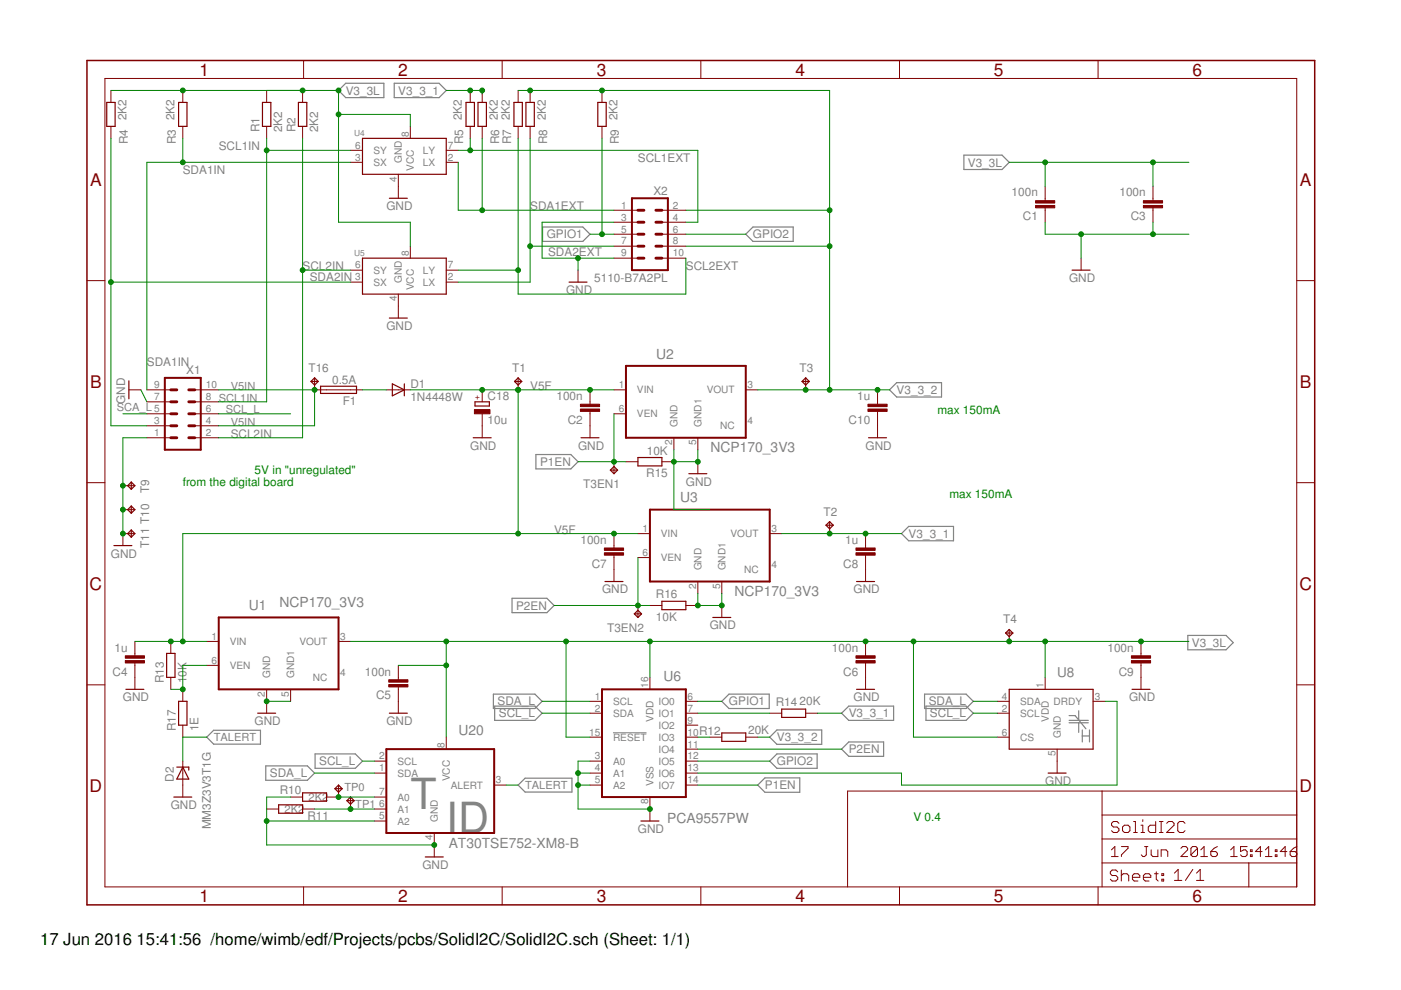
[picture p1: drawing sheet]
<svg xmlns="http://www.w3.org/2000/svg" width="297mm" height="210mm" viewBox="0 0 297 210" stroke-linecap="round" stroke-linejoin="round" font-family="sans-serif">
<g fill="none" stroke="#808080" stroke-width=".25">
<path d="M73.3 17.7h8.1v3h-8.1l-1.5-1.5zM83.6 17.7h9.5l1.5 1.5-1.5 1.5h-9.5zM204.4 32.9h8l1.6 1.5-1.6 1.5h-8zM115 48.1h8.6l1.5 1.6-1.5 1.5h-8.6zM159.6 48.1h8.6v3.1h-8.6l-1.5-1.5zM113.6 96.4h7.4l1.6 1.5-1.6 1.5h-7.4zM188.6 82.7l1.5-1.6h9.5v3.1h-9.5zM191.1 113.1l1.6-1.5h9.5v3.1h-9.5zM108.6 126.9h7.4l1.5 1.5-1.5 1.5h-7.4zM251.8 134.7h8.1l1.6 1.5-1.6 1.6h-8.1zM43.8 156.3l1.5-1.5h9.9v3h-9.9zM66.8 159.9h8.5l1.6 1.5-1.6 1.5h-8.5z"/>
<path d="M104.6 147.2h8.8l1.5 1.5-1.5 1.5h-8.8zM104.9 149.7h8.5l1.5 1.5-1.5 1.5h-8.5zM153 148.7l1.6-1.5h8.5v3h-8.5zM163.2 156.3l1.5-1.5h9.5v3h-9.5zM178.4 151.2l1.6-1.5h9.5v3h-9.5zM178.4 158.8l1.6-1.5h7.3v3.1h-7.3zM196 147.2h8.8l1.6 1.5-1.6 1.5h-8.8zM196.3 149.7h8.5l1.6 1.5-1.6 1.5h-8.5zM226.7 152.7h4M226.7 153.2h4M226.7 151.7h1.2l2.3 2.8M228.7 150.7v2"/>
<path d="M228.7 153.2v2.1M229.5 154.8v2.5M229.5 156h1.5M231 154.8v2.5M56.3 162.4h8.9l1.5 1.5-1.5 1.5h-8.9zM109.9 166.5l1.4-1.5h10v2.9h-10zM160.7 166.5l1.5-1.6h7.4v3.1h-7.4zM163.2 161.4l1.5-1.5h8.5v3h-8.5z"/>
</g>
<path d="M130 155.4h7.1" fill="none" stroke="#808080" stroke-width=".21"/>
<g fill="none" stroke="#800000" stroke-width=".21">
<path d="M22.2 16.6h252.7v171.4h-252.7zM23.5 19.2v2.5M38.8 19.2v2.5M56.5 19.2v2.5M64.2 19.2v2.5M64.4 12.8v3.8M99.7 19.2v2.5M102.2 19.2v2.5M106.5 12.8v3.8M109.9 19.2v2.5M112.4 19.2v2.5M127.6 19.2v2.5"/>
<path d="M148.6 12.8v3.8M190.7 12.8v3.8M232.8 12.8v3.8M23.5 26.8v2.5M38.8 26.8v2.5M56.5 26.8v2.5M64.2 26.8v2.5M74.3 34.4h2.6M74.3 31.9h2.6M84.5 37v5M87 26.8v2.5M94.6 34.4h2.6"/>
<path d="M94.6 31.9h2.6M99.7 26.8v2.5M102.2 26.8v2.5M109.9 26.8v2.5M112.4 26.8v2.5M127.6 26.8v2.5M221.6 39.5v3M244.5 39.5v3M18.4 59.5h3.8M74.3 59.8h2.6M74.3 57.3h2.6M87 52.2v2.5"/>
<path d="M94.6 59.8h2.6M94.6 57.3h2.6M122.6 57.3v2.5M130.2 54.7h5.1M130.2 52.2h5.1M130.2 49.7h5.1M130.2 47.1h5.1M130.2 44.6h5.1M140.3 54.7h5.1M140.3 52.2h5.1M140.3 49.7h5.1M140.3 47.1h5.1"/>
<path d="M140.3 44.6h5.1M221.6 44.1v3M229.2 54.7v2.6M244.5 44.1v3M274.9 59.5h3.8M84.5 62.4v5M27.3 82.7h2.6M31.1 82.7h5.1M31.1 92.8h5.1M31.1 90.3h5.1M31.1 87.7h5.1M31.1 85.2h5.1"/>
<path d="M41.3 82.7h5.1M41.3 92.8h5.1M41.3 90.3h5.1M41.3 87.7h5.1M41.3 85.2h5.1M66.7 80.1v2.6h10.2M81.9 82.7h5.1M102.2 82.7v2.5M102.2 87.7v5.1M109.9 80.1v2.6M125.1 82.7v3M125.1 87.2v5.6"/>
<path d="M130.2 97.9v2.5M130.2 82.7h2.5M130.2 87.7h2.5M132.7 97.9h2.6M140.3 97.9h2.6M142.9 92.8v2.6M148 92.8v2.6M148 97.9v2.5M158.1 82.7h2.6M170.8 80.1v2.6M186.1 82.7v3M186.1 87.2v5.6"/>
<path d="M18.4 102.3h3.8M26.1 103h2.5M26.1 108.1h2.5M28.6 113.1h-2.5v2.6M130.2 113.1v3.1M130.2 117.7v5.6M135.3 113.1h2.5M135.3 118.2h2.5M163.2 113.1h2.5M175.9 110.6v2.5M183.5 113.1v3.1M183.5 117.7v5.6"/>
<path d="M274.9 102.3h3.8M28.6 136v3M36.2 136v2.5M43.8 136h2.6M71.8 136h2.5M135.3 128.4v2.5M137.8 128.4h2.5M145.4 128.4h2.6M148 123.3v2.5M153 123.3v2.5M153 128.4v2.5M183.5 136v3"/>
<path d="M214 133.5v2.5M241.9 136v3M18.4 145.2h3.8M28.6 140.6v5.6M36.2 143.6v2.6M38.8 146.2v2.5M38.8 153.8v2.5M43.8 141.1h2.6M56.5 146.2v5M61.6 146.2v2.5M84.5 141.1v3M84.5 145.6v5.6"/>
<path d="M94.6 156.3v2.5M125.1 156.3h2.5M125.1 151.2h2.5M125.1 148.7h2.5M137.8 143.6v2.6M145.4 156.3h2.6M145.4 151.2h2.6M145.4 148.7h2.6M145.4 153.8h2.6M145.4 158.8h2.6M150.5 156.3h2.5M158.1 156.3h2.6"/>
<path d="M163.2 151.2h2.5M170.8 151.2h2.6M183.5 140.6v5.6M211.4 156.3h2.6M211.4 151.2h2.6M211.4 148.7h2.6M221.6 143.6v2.6M224.1 158.8v5.1M231.8 148.7h2.5M241.9 140.6v5.6M274.9 145.2h3.8M38.8 161.4v7.6"/>
<path d="M56.5 171.5h2.6M61.6 169h2.6M64.2 171.5h2.5M71.8 166.5v2.5h-2.6M74.3 169v2.5M79.4 161.4h2.5M79.4 163.9h2.5M79.4 169h2.5M79.4 171.5h2.5M79.4 174.1h2.5M92.1 176.6v5.1M104.8 166.5h2.5"/>
<path d="M125.1 161.4h2.5M125.1 163.9h2.5M125.1 166.5h2.5M137.8 169v5.1M145.4 161.4h2.6M145.4 163.9h2.6M145.4 166.5h2.6M233.7 167.7v20.3M233.7 177.9h41.2M233.7 172.8h41.2M237.2 174.6l-.4-.4h-.7l-.4 .4v.4l.4 .3h.7l.4 .4v.4l-.4 .4h-.7l-.4-.4M237.8 179.5h1.4v.4l-1.4 1.4v.3"/>
<path d="M238 175.3l.4-.3h.8l.4 .3v.8l-.4 .4h-.8l-.4-.4zM240.3 174.2h.4v2.3M240.3 176.5h.8M241.9 176.5h.8M241.9 175h.4v1.5M242.3 173.8v.4M242.7 179.5h.7M243 179.5v1.8l-.3 .3h-.4l-.3-.3M245 174.2v2.3h-1.1l-.4-.4v-.8l.4-.3h1.1M245.8 174.2h.8M245.8 176.5h.8M246.2 174.2v2.3"/>
<path d="M247.4 174.6l.4-.4h.7l.4 .4v.4l-1.5 1.5h1.5M250.4 179.9l.3-.4h.7l.4 .4v.3l-1.4 1.4h1.4M251.2 174.6l-.3-.4h-.8l-.4 .4v1.5l.4 .4h.8l.3-.4M253.9 179.9v1.4l-.3 .3h-.8l-.3-.3M253.9 179.9l-.3-.4h-.8l-.3 .4v1.4M253.9 179.9l-1.4 1.4M258.1 179.5l-.7 .4-.7 .7M264.4 179.5h-1.4v1.1l.7-.4h.4l.3 .4v.7l-.3 .3h-.7l-.4-.3M274.9 167.7h-95.2v20.3M275 179.5l-.8 .4-.7 .7M64.4 188v3.9M106.5 188v3.9"/>
<path d="M148.6 188v3.9M190.7 188v3.9M232.8 188v3.9M233.7 183h41.2M235.6 180.2l.8-.7v2.1M235.6 181.6h1.5M237 184.8l-.4-.3h-.8l-.4 .3v.5l.4 .3h.8l.4 .4v.4l-.4 .4h-.8l-.4-.4M237.7 184.5v2.3M237.7 185.6l.4-.3h.8l.4 .3v1.2M240.1 186h1.6v-.4l-.4-.3h-.8l-.4 .3v.8l.4 .4h.8M242.4 186h1.6v-.4l-.4-.3h-.8l-.4 .3v.8l.4 .4h.8M244.1 180.2v1.1l.3 .3h1.1v-1.4"/>
<path d="M244.8 185.3h.8M245.2 184.8v1.6l.4 .4M246.2 181.6v-1.4h1l.4 .4v1M246.3 185.3h.4v.3h-.4zM246.3 186.4h.4v.4h-.4zM249 185.1l.8-.8v2.4M249 186.7h1.6M252.9 184.3l-1.6 2.4M253.7 186.7h1.5M253.7 185.1l.8-.8v2.4M254.6 181.6h1.4M254.6 180.2l.7-.7v2.1"/>
<path d="M256.7 180.6h1.1l.3 .3v.4l-.3 .3h-.8l-.3-.3zM260.9 181.6h1.4M260.9 180.2l.7-.7v2.1M264.8 183v5M265.1 181.3h.4v.3h-.4zM265.1 180.2h.4v.4h-.4zM267.6 180.6h-1.4l1-1.1v2.1M268.3 181.6h1.4M268.3 180.2l.7-.7v2.1M270.4 181.3h.3v.3h-.3zM270.4 180.2h.3v.4h-.3zM272.8 180.6h-1.4l1.1-1.1v2.1"/>
<path d="M273.5 180.6v.7l.4 .3h.7l.4-.3M273.5 180.6h1.1l.4 .3"/>
</g>
<path d="M18.4 12.8h260.3v179.1h-260.3z" fill="none" stroke="#800000" stroke-width=".32"/>
<g fill="none" stroke="#800000" stroke-width=".25">
<path d="M22.6 21.7h1.8v5.1h-1.8zM37.9 21.7h1.7v5.1h-1.7zM55.6 21.7h1.8v5.1h-1.8zM63.3 21.7h1.7v5.1h-1.7zM76.9 29.3h17.7v7.7h-17.7zM98.8 21.7h1.8v5.1h-1.8zM101.3 21.7h1.8v5.1h-1.8zM109 21.7h1.7v5.1h-1.7zM111.5 21.7h1.8v5.1h-1.8zM126.7 21.7h1.8v5.1h-1.8zM76.9 54.7h17.7v7.7h-17.7zM82.5 42h3.9"/>
<path d="M120.6 59.8h3.9M227.3 57.3h3.8M82.5 67.4h3.9M27.3 80.8v3.8M65.9 80.9h1.6M65.9 80.9l.8-.8 .8 .8M65.9 80.9l.8 .7 .8-.7M68 81.9h7.6v1.5h-7.6zM83.2 81.4l2.5 1.3-2.5 1.2zM85.7 81.4v2.5M100.3 92.8h3.8M100.7 85.2h3.1v.9h-3.1z"/>
<path d="M109.1 80.9h1.5M109.1 80.9l.8-.8 .7 .8M109.1 80.9l.8 .7 .7-.7M123.2 92.8h3.8M129.4 99.7l.8 .7 .7-.7M129.4 99.7l.8-.8 .7 .8M129.4 99.7h1.5M135.3 97h5v1.8h-5zM170.1 80.9l.7-.8 .8 .8M170.1 80.9l.7 .7 .8-.7M170.1 80.9h1.5M184.1 92.8h3.9"/>
<path d="M24.2 115.7h3.8M27.8 102.2l.8 .8-.8 .7M27.8 102.2l-.7 .8 .7 .7M27.8 102.2v1.5M27.8 107.3v1.5M27.8 112.4v1.5M27.8 107.3l.8 .8-.8 .7M27.8 107.3l-.7 .8 .7 .7M27.8 112.4l.8 .7-.8 .8M27.8 112.4l-.7 .7 .7 .8M146 100.4h3.9M175.1 111.4l.8-.8 .8 .8"/>
<path d="M175.1 111.4l.8 .7 .8-.7M175.1 111.4h1.6M35.3 138.5h1.8v5.1h-1.8zM128.3 123.3h3.8M134.5 130.2l.8 .7 .7-.7M134.5 130.2l.8-.8 .7 .8M134.5 130.2h1.5M140.3 127.5h5.1v1.8h-5.1zM151.1 130.9h3.8M181.6 123.3h3.8M213.2 134.2l.8-.7 .7 .7M213.2 134.2l.8 .8 .7-.8"/>
<path d="M213.2 134.2h1.5M26.7 146.2h3.8M37.9 148.7h1.7v5.1h-1.7zM54.6 151.2h3.8M82.5 151.2h3.9M153 155.4h5.1v1.8h-5.1zM165.7 150.3h5.1v1.8h-5.1zM181.6 146.2h3.8M214 146.2h17.8v12.6h-17.8zM240 146.2h3.8M36.9 169h3.8M37.5 162.6h2.5v.7"/>
<path d="M38.8 162.6l1.2 2.6h-2.5zM59.1 170.6h5.1v1.8h-5.1zM64.2 168.1h5v1.8h-5zM71 167.2l.8-.7 .7 .7M71 167.2l.8 .8 .7-.8M71 167.2h1.5M73.6 169.8l.7-.8 .8 .8M73.6 169.8l.7 .7 .8-.7M73.6 169.8h1.5M135.9 174.1h3.8M222.2 163.9h3.8M90.2 181.7h3.8"/>
</g>
<g fill="#800000" stroke="#800000" stroke-width=".21">
<path d="M123.1 85.7h4v.5h-4z"/>
<path d="M123.1 86.7h4v.5h-4z"/>
<path d="M184 85.7h4.1v.5h-4.1z"/>
<path d="M184 86.7h4.1v.5h-4.1z"/>
<path d="M100.6 86.8h3.3v.9h-3.3z"/>
<path d="M219.6 42.5h4v.6h-4z"/>
<path d="M219.6 43.6h4v.5h-4z"/>
<path d="M242.4 42.5h4.1v.6h-4.1z"/>
<path d="M242.4 43.6h4.1v.5h-4.1z"/>
<path d="M26.6 139h4v.6h-4z"/>
<path d="M26.6 140.1h4v.5h-4z"/>
<path d="M82.4 144.1h4.1v.5h-4.1z"/>
<path d="M82.4 145.1h4.1v.5h-4.1z"/>
<path d="M181.5 139h4v.6h-4z"/>
<path d="M181.5 140.1h4v.5h-4z"/>
<path d="M128.1 116.2h4.1v.5h-4.1z"/>
<path d="M128.1 117.2h4.1v.5h-4.1z"/>
<path d="M181.5 116.2h4v.5h-4z"/>
<path d="M181.5 117.2h4v.5h-4z"/>
<path d="M239.9 139h4v.6h-4z"/>
<path d="M239.9 140.1h4v.5h-4z"/>
</g>
<path d="M134 42h7.6v15.3h-7.6zM132.7 77.6h25.4v15.2h-25.4zM34.9 80.1h7.7v15.3h-7.7zM137.8 108.1h25.4v15.2h-25.4zM46.4 130.9h25.4v15.3h-25.4zM81.9 158.8h22.9v17.8h-22.9zM127.6 146.2h17.8v22.8h-17.8z" fill="none" stroke="#800000" stroke-width=".42"/>
<g fill="none" stroke="#800000" stroke-width=".61">
<path d="M135.3 44.6h1.2M135.3 47.1h1.2M135.3 49.7h1.2M135.3 52.2h1.2M135.3 54.7h1.2M139.1 44.6h1.2M139.1 47.1h1.2M139.1 49.7h1.2M139.1 52.2h1.2M139.1 54.7h1.2M36.2 82.7h1.3M36.2 85.2h1.3"/>
<path d="M36.2 87.7h1.3M36.2 90.3h1.3M36.2 92.8h1.3M40 82.7h1.3M40 85.2h1.3M40 87.7h1.3M40 90.3h1.3M40 92.8h1.3"/>
</g>
<g fill="none" stroke="#008000" stroke-width=".21">
<path d="M23.5 19.2h48.3v27.9h15.2v5.1M94.6 19.2h7.6v.7M109.9 19.2h66v63.5M23.5 29.3v61h7.6M38.8 29.3v5.1M56.5 29.3v55.9h-10.1M56.5 31.9h17.8M64.2 29.3v63.5h-17.8M71.8 24.3h15.2v2.5M74.3 34.4h-43.2v48.3M97.2 31.9h50.8v15.2h-2.6M97.2 34.4v10.2h33"/>
<path d="M99.7 29.3v2.6M102.2 29.3v15.3M109.9 29.3v33.1h35.5v-7.7M112.4 29.3v30.5h-15.2M127.6 29.3v20.4M214 34.4h38.1M221.6 34.4v5.1M244.5 34.4v5.1M23.5 59.8h50.8M64.2 57.3h10.1M97.2 57.3h12.7M112.4 52.2h17.8"/>
<path d="M122.6 54.7v2.6M125.1 49.7h5.1M130.2 47.1h-15.3v7.6h15.3M145.4 49.7h12.7M145.4 52.2h30.5M145.4 44.6h30.5M221.6 47.1v2.6h30.5M229.2 49.7v5M244.5 47.1v2.6M26.1 87.7h5M29.9 82.7l1.2 2.5M31.1 92.8h-5v20.3"/>
<path d="M46.4 82.7h20.3v7.6h-20.3M46.4 87.7h15.2M76.9 82.7h5M87 82.7h43.2M109.9 82.7v30.4M122.6 97.9h10.1M130.2 87.7v10.2M142.9 95.4v12.7h7.6M148 95.4v2.5h-5.1M160.7 82.7h27.9M135.3 113.1h-96.5v22.9M135.3 118.2v10.2"/>
<path d="M165.7 113.1h25.4M28.6 136h15.2M74.3 136h177.8M94.6 136v20.3M117.5 128.4h20.3M120 136v20.3h5.1M137.8 136v7.6M148 125.8v2.6h5v-2.6M193.7 136v20.3h17.7M221.6 136v7.6M43.8 156.3h-5v5.1M43.8 141.1h-5v5.1h-2.6"/>
<path d="M56.5 148.7h5.1M84.5 141.1h10.1M114.9 148.7h10.2M114.9 151.2h10.2M148 148.7h5M148 156.3h2.5M148 158.8h30.4M148 151.2h15.2M160.7 156.3h2.5M173.4 151.2h5M206.4 148.7h5M206.4 151.2h5"/>
<path d="M234.3 148.7h2.5v17.8h-45.7v-2.6h-43.1M56.5 174.1h22.9M61.6 169h-5.1v10.2h35.6M66.7 171.5h12.7M66.7 163.9h12.7M71.8 169h7.6M76.9 161.4h2.5M107.3 166.5h2.6M122.6 166.5h2.5M122.6 163.9h2.5M125.1 161.4h-2.5v10.1h15.2M148 161.4h15.2"/>
<path d="M148 166.5h12.7"/>
</g>
<g fill="#008000" stroke="#008000" stroke-width=".21">
<circle cx="26.1" cy="108.1" r=".51"/>
<circle cx="26.1" cy="113.1" r=".51"/>
<circle cx="26.1" cy="103" r=".51"/>
<circle cx="122.6" cy="54.7" r=".51"/>
<circle cx="229.2" cy="49.7" r=".51"/>
<circle cx="244.5" cy="49.7" r=".51"/>
<circle cx="56.5" cy="148.7" r=".51"/>
<circle cx="56.5" cy="174.1" r=".51"/>
<circle cx="92.1" cy="179.2" r=".51"/>
<circle cx="142.9" cy="97.9" r=".51"/>
<circle cx="148" cy="97.9" r=".51"/>
<circle cx="153" cy="128.4" r=".51"/>
<circle cx="148" cy="128.4" r=".51"/>
<circle cx="122.6" cy="166.5" r=".51"/>
<circle cx="122.6" cy="163.9" r=".51"/>
<circle cx="137.8" cy="171.5" r=".51"/>
<circle cx="170.8" cy="82.7" r=".51"/>
<circle cx="186.1" cy="82.7" r=".51"/>
<circle cx="175.9" cy="82.7" r=".51"/>
<circle cx="175.9" cy="44.6" r=".51"/>
<circle cx="175.9" cy="52.2" r=".51"/>
<circle cx="112.4" cy="19.2" r=".51"/>
<circle cx="127.6" cy="19.2" r=".51"/>
<circle cx="109.9" cy="82.7" r=".51"/>
<circle cx="125.1" cy="82.7" r=".51"/>
<circle cx="130.2" cy="113.1" r=".51"/>
<circle cx="38.8" cy="136" r=".51"/>
<circle cx="109.9" cy="113.1" r=".51"/>
<circle cx="102.2" cy="82.7" r=".51"/>
<circle cx="36.2" cy="136" r=".51"/>
<circle cx="66.7" cy="82.7" r=".51"/>
<circle cx="56.5" cy="31.9" r=".51"/>
<circle cx="64.2" cy="57.3" r=".51"/>
<circle cx="38.8" cy="34.4" r=".51"/>
<circle cx="23.5" cy="59.8" r=".51"/>
<circle cx="112.4" cy="52.2" r=".51"/>
<circle cx="109.9" cy="57.3" r=".51"/>
<circle cx="102.2" cy="44.6" r=".51"/>
<circle cx="99.7" cy="31.9" r=".51"/>
<circle cx="127.6" cy="49.7" r=".51"/>
<circle cx="94.6" cy="141.1" r=".51"/>
<circle cx="94.6" cy="136" r=".51"/>
<circle cx="120" cy="136" r=".51"/>
<circle cx="137.8" cy="136" r=".51"/>
<circle cx="221.6" cy="136" r=".51"/>
<circle cx="241.9" cy="136" r=".51"/>
<circle cx="183.5" cy="136" r=".51"/>
<circle cx="193.7" cy="136" r=".51"/>
<circle cx="214" cy="136" r=".51"/>
<circle cx="64.2" cy="19.2" r=".51"/>
<circle cx="38.8" cy="19.2" r=".51"/>
<circle cx="71.8" cy="19.2" r=".51"/>
<circle cx="71.8" cy="24.3" r=".51"/>
<circle cx="244.5" cy="34.4" r=".51"/>
<circle cx="221.6" cy="34.4" r=".51"/>
<circle cx="130.2" cy="97.9" r=".51"/>
<circle cx="135.3" cy="128.4" r=".51"/>
<circle cx="175.9" cy="113.1" r=".51"/>
<circle cx="183.5" cy="113.1" r=".51"/>
<circle cx="99.7" cy="19.2" r=".51"/>
<circle cx="102.2" cy="19.2" r=".51"/>
<circle cx="71.8" cy="169" r=".51"/>
<circle cx="74.3" cy="171.5" r=".51"/>
<circle cx="38.8" cy="146.2" r=".51"/>
</g>
<g font-size="9.1" fill="#808080">
<text x="87" y="171.5">T</text>
<text x="94.6" y="176.6">ID</text>
</g>
<g font-size="3.7" fill="#800000">
<text x="42.3" y="16">1</text>
<text x="84.4" y="16">2</text>
<text x="126.5" y="16">3</text>
<text x="168.6" y="16">4</text>
<text x="210.7" y="16">5</text>
<text x="252.9" y="16">6</text>
<text x="19.1" y="39.4">A</text>
<text x="275.6" y="39.4">A</text>
<text x="19.1" y="82.2">B</text>
<text x="275.6" y="82.2">B</text>
<text x="19" y="125.1">C</text>
<text x="275.5" y="125.1">C</text>
<text x="19" y="167.9">D</text>
<text x="275.5" y="167.9">D</text>
<text x="42.3" y="191.2">1</text>
<text x="84.4" y="191.2">2</text>
<text x="126.5" y="191.2">3</text>
<text x="168.6" y="191.2">4</text>
<text x="210.7" y="191.2">5</text>
<text x="252.9" y="191.2">6</text>
</g>
<g font-size="3.5">
<text x="8.5" y="200.4">17 Jun 2016</text>
<text x="29" y="200.4">15:41:56 /home/wimb/edf/Projects/pcbs/SolidI2C/SolidI2C.sch (Sheet: 1/1)</text>
</g>
<g font-size="2.9" fill="#808080">
<text x="139.1" y="76.1">U2</text>
<text x="150.7" y="95.8">NCP170_3V3</text>
<text x="144.2" y="106.5">U3</text>
<text x="52.8" y="129.4">U1</text>
<text x="59.2" y="128.8">NCP170_3V3</text>
<text x="155.7" y="126.3">NCP170_3V3</text>
<text x="224.1" y="143.6">U8</text>
<text x="140.7" y="144.4">U6</text>
<text x="97.2" y="155.7">U20</text>
<text x="95.1" y="179.7">AT30TSE752-XM8-B</text>
<text x="141.5" y="174.5">PCA9557PW</text>
</g>
<g font-size="2.5" fill="#808080">
<text x="73.3" y="20.1">V3_3L</text>
<text x="84.4" y="20.1">V3_3_1</text>
<text x="26.8" y="25.5" transform="rotate(-90 26.8 25.5)">2K2</text>
<text x="37" y="25.5" transform="rotate(-90 37 25.5)">2K2</text>
<text x="55" y="28.1" transform="rotate(-90 55 28.1)">R1</text>
<text x="59.8" y="28.1" transform="rotate(-90 59.8 28.1)">2K2</text>
<text x="62.6" y="28.1" transform="rotate(-90 62.6 28.1)">R2</text>
<text x="67.4" y="28.1" transform="rotate(-90 67.4 28.1)">2K2</text>
<text x="97.9" y="25.5" transform="rotate(-90 97.9 25.5)">2K2</text>
<text x="105.5" y="25.5" transform="rotate(-90 105.5 25.5)">2K2</text>
<text x="108.1" y="25.5" transform="rotate(-90 108.1 25.5)">2K2</text>
<text x="115.7" y="25.5" transform="rotate(-90 115.7 25.5)">2K2</text>
<text x="130.9" y="25.5" transform="rotate(-90 130.9 25.5)">2K2</text>
<text x="27.1" y="30.6" transform="rotate(-90 27.1 30.6)">R4</text>
<text x="37.3" y="30.6" transform="rotate(-90 37.3 30.6)">R3</text>
<text x="46.4" y="31.9">SCL1IN</text>
<text x="98.2" y="30.6" transform="rotate(-90 98.2 30.6)">R5</text>
<text x="105.8" y="30.6" transform="rotate(-90 105.8 30.6)">R6</text>
<text x="108.4" y="30.6" transform="rotate(-90 108.4 30.6)">R7</text>
<text x="116" y="30.6" transform="rotate(-90 116 30.6)">R8</text>
<text x="131.2" y="30.6" transform="rotate(-90 131.2 30.6)">R9</text>
<text x="135.3" y="34.4">SCL1EXT</text>
<text x="205.2" y="35.3">V3_3L</text>
<text x="38.8" y="37">SDA1IN</text>
<text x="138.5" y="41.3">X2</text>
<text x="214.5" y="41.7">100n</text>
<text x="237.3" y="41.7">100n</text>
<text x="81.9" y="44.6">GND</text>
<text x="112.4" y="44.6">SDA1EXT</text>
<text x="216.9" y="46.7">C1</text>
<text x="239.7" y="46.7">C3</text>
<text x="115.9" y="50.5">GPIO1</text>
<text x="159.6" y="50.5">GPIO2</text>
<text x="64.1" y="57.3">SCL2IN</text>
<text x="65.7" y="59.6">SDA2IN</text>
<text x="116.2" y="54.2">SDA2EXT</text>
<text x="126" y="59.8">5110-B7A2PL</text>
<text x="145.4" y="57.3">SCL2EXT</text>
<text x="226.7" y="59.8">GND</text>
<text x="120" y="62.3">GND</text>
<text x="81.9" y="70">GND</text>
<text x="31.1" y="77.6">SDA1IN</text>
<text x="39.5" y="79.4">X1</text>
<text x="65.4" y="78.9">T16</text>
<text x="70.4" y="81.5">0.5A</text>
<text x="87" y="82.2">D1</text>
<text x="108.6" y="78.9">T1</text>
<text x="112.4" y="82.7">V5F</text>
<text x="169.5" y="78.9">T3</text>
<text x="190.1" y="83.6">V3_3_2</text>
<text x="26.6" y="85.7" transform="rotate(-90 26.6 85.7)">GND</text>
<text x="72.7" y="85.8">F1</text>
<text x="87" y="85">1N4448W</text>
<text x="103.4" y="89.8">10u</text>
<text x="103.4" y="84.7">C18</text>
<text x="118" y="84.8">100n</text>
<text x="120.4" y="89.9">C2</text>
<text x="179.9" y="89.9">C10</text>
<text x="181.7" y="84.8">1u</text>
<text x="48.9" y="92.8">SCL2IN</text>
<text x="99.7" y="95.4">GND</text>
<text x="122.6" y="95.4">GND</text>
<text x="183.5" y="95.4">GND</text>
<text x="114.5" y="98.8">P1EN</text>
<text x="137" y="101.2">R15</text>
<text x="137.1" y="96.4">10K</text>
<text x="31.6" y="104.6" transform="rotate(-90 31.6 104.6)">T9</text>
<text x="123.7" y="103.5">T3EN1</text>
<text x="145.4" y="103">GND</text>
<text x="117.5" y="113.1">V5F</text>
<text x="174.6" y="109.3">T2</text>
<text x="23.5" y="118.2">GND</text>
<text x="31.6" y="116.2" transform="rotate(-90 31.6 116.2)">T11 T10</text>
<text x="123.1" y="115.3">100n</text>
<text x="179.2" y="115.3">1u</text>
<text x="192.6" y="114">V3_3_1</text>
<text x="125.5" y="120.4">C7</text>
<text x="127.6" y="125.8">GND</text>
<text x="178.8" y="120.4">C8</text>
<text x="181" y="125.8">GND</text>
<text x="109.4" y="129.3">P2EN</text>
<text x="139.1" y="131.7">10K</text>
<text x="139.1" y="126.9">R16</text>
<text x="128.7" y="134">T3EN2</text>
<text x="150.5" y="133.4">GND</text>
<text x="212.7" y="132.2">T4</text>
<text x="252.7" y="137.1">V3_3L</text>
<text x="23.9" y="143.2">C4</text>
<text x="24.3" y="138.1">1u</text>
<text x="77.4" y="143.2">100n</text>
<text x="176.4" y="138.1">100n</text>
<text x="178.8" y="143.2">C6</text>
<text x="234.8" y="138.1">100n</text>
<text x="237.2" y="143.2">C9</text>
<text x="26.1" y="148.7">GND</text>
<text x="34.7" y="144.9" transform="rotate(-90 34.7 144.9)">R13</text>
<text x="39.5" y="144.9" transform="rotate(-90 39.5 144.9)">10K</text>
<text x="79.7" y="148.3">C5</text>
<text x="105.5" y="149.6">SDA_L</text>
<text x="154.6" y="149.6">GPIO1</text>
<text x="164.5" y="149.7">R14</text>
<text x="169.5" y="149.4">20K</text>
<text x="181" y="148.7">GND</text>
<text x="196.9" y="149.6">SDA_L</text>
<text x="239.4" y="148.7">GND</text>
<text x="37.3" y="155" transform="rotate(-90 37.3 155)">R17</text>
<text x="42.1" y="155" transform="rotate(-90 42.1 155)">1E</text>
<text x="54" y="153.8">GND</text>
<text x="81.9" y="153.8">GND</text>
<text x="105.8" y="152.1">SCL_L</text>
<text x="148.2" y="155.8">R12</text>
<text x="158.6" y="155.5">20K</text>
<text x="180" y="152.1">V3_3_1</text>
<text x="197.2" y="152.1">SCL_L</text>
<text x="164.7" y="157.2">V3_3_2</text>
<text x="180" y="159.7">P2EN</text>
<text x="36.8" y="165.7" transform="rotate(-90 36.8 165.7)">D2</text>
<text x="57.2" y="164.8">SDA_L</text>
<text x="67.7" y="162.3">SCL_L</text>
<text x="162.2" y="167.3">P1EN</text>
<text x="164.7" y="162.3">GPIO2</text>
<text x="221.6" y="166.5">GND</text>
<text x="36.2" y="171.5">GND</text>
<text x="59.3" y="168.3">R10</text>
<text x="65.2" y="173.9">R11</text>
<text x="44.7" y="175.9" transform="rotate(-90 44.7 175.9)">MM3Z3V3T1G</text>
<text x="135.3" y="176.6">GND</text>
<text x="89.5" y="184.2">GND</text>
</g>
<g font-size="2.5" fill="#008000">
<text x="198.7" y="87.7">max 150mA</text>
<text x="54" y="100.4">5V in &quot;unregulated&quot;</text>
<text x="38.8" y="103">from the digital board</text>
<text x="201.3" y="105.5">max 150mA</text>
<text x="193.7" y="174.1">V 0.4</text>
</g>
<g font-size="2.3" fill="#808080">
<text x="48.9" y="82.7">V5IN</text>
<text x="24.8" y="87.2">SCA_L 5</text>
<text x="47.9" y="87.5">SCL_L</text>
<text x="48.9" y="90.3">V5IN</text>
<text x="45.3" y="157.1">TALERT</text>
<text x="73" y="167.7">TP0</text>
<text x="111.3" y="167.3">TALERT</text>
<text x="60.3" y="172.3">2K2</text>
<text x="65.4" y="169.8">2K2</text>
<text x="75.3" y="171.3">TP1</text>
</g>
<g font-size="2.1" fill="#808080">
<text x="86.6" y="29" transform="rotate(-90 86.6 29)">8</text>
<text x="75.3" y="34.1">3</text>
<text x="75.3" y="31.5">6</text>
<text x="79.2" y="35.2">SX</text>
<text x="79.2" y="32.6">SY</text>
<text x="85.2" y="34.6" transform="rotate(-90 85.2 34.6)">GND</text>
<text x="89.7" y="35.2">LX</text>
<text x="89.7" y="32.6">LY</text>
<text x="95" y="34.1">2</text>
<text x="95" y="31.5">7</text>
<text x="84.1" y="38.5" transform="rotate(-90 84.1 38.5)">4</text>
<text x="87.8" y="36.2" transform="rotate(-90 87.8 36.2)">VCC</text>
<text x="131.7" y="46.8">3</text>
<text x="131.7" y="44.2">1</text>
<text x="142.7" y="46.8">4</text>
<text x="142.7" y="44.2">2</text>
<text x="131.7" y="51.8">7</text>
<text x="131.7" y="49.3">5</text>
<text x="142.7" y="51.8">8</text>
<text x="142.7" y="49.3">6</text>
<text x="75.3" y="59.5">3</text>
<text x="75.3" y="56.9">6</text>
<text x="79.2" y="58">SY</text>
<text x="86.6" y="54.4" transform="rotate(-90 86.6 54.4)">8</text>
<text x="89.7" y="58">LY</text>
<text x="95" y="59.5">2</text>
<text x="95" y="56.9">7</text>
<text x="131.7" y="54.4">9</text>
<text x="142.7" y="54.4">10</text>
<text x="79.2" y="60.6">SX</text>
<text x="84.1" y="63.9" transform="rotate(-90 84.1 63.9)">4</text>
<text x="85.2" y="60" transform="rotate(-90 85.2 60)">GND</text>
<text x="87.8" y="61.6" transform="rotate(-90 87.8 61.6)">VCC</text>
<text x="89.7" y="60.6">LX</text>
<text x="32.7" y="82.3">9</text>
<text x="43.6" y="82.3">10</text>
<text x="131.2" y="82.3">1</text>
<text x="135.1" y="83.4">VIN</text>
<text x="149.8" y="83.4">VOUT</text>
<text x="158.5" y="82.3">3</text>
<text x="32.7" y="89.9">3</text>
<text x="32.7" y="84.8">7</text>
<text x="43.6" y="89.9">4</text>
<text x="43.6" y="87.4">6</text>
<text x="43.6" y="84.8">8 SCL1IN</text>
<text x="131.2" y="87.4">6</text>
<text x="135.1" y="88.5">VEN</text>
<text x="158.5" y="89.9">4</text>
<text x="32.7" y="92.5">1</text>
<text x="43.6" y="92.5">2</text>
<text x="142.5" y="94.4" transform="rotate(-90 142.5 94.4)">2</text>
<text x="143.6" y="90.5" transform="rotate(-90 143.6 90.5)">GND</text>
<text x="147.6" y="94.4" transform="rotate(-90 147.6 94.4)">5</text>
<text x="148.7" y="90.5" transform="rotate(-90 148.7 90.5)">GND1</text>
<text x="152.7" y="91">NC</text>
<text x="136.3" y="112.8">1</text>
<text x="140.1" y="113.9">VIN</text>
<text x="154.9" y="113.9">VOUT</text>
<text x="163.5" y="112.8">3</text>
<text x="136.3" y="117.9">6</text>
<text x="140.1" y="119">VEN</text>
<text x="147.6" y="124.8" transform="rotate(-90 147.6 124.8)">2</text>
<text x="148.7" y="121" transform="rotate(-90 148.7 121)">GND</text>
<text x="152.7" y="124.8" transform="rotate(-90 152.7 124.8)">5</text>
<text x="153.8" y="121" transform="rotate(-90 153.8 121)">GND1</text>
<text x="157.8" y="121.5">NC</text>
<text x="163.5" y="120.4">4</text>
<text x="44.8" y="135.6">1</text>
<text x="48.7" y="136.8">VIN</text>
<text x="63.5" y="136.8">VOUT</text>
<text x="72.1" y="135.6">3</text>
<text x="44.8" y="140.7">6</text>
<text x="48.7" y="141.8">VEN</text>
<text x="57.3" y="143.8" transform="rotate(-90 57.3 143.8)">GND</text>
<text x="62.4" y="143.8" transform="rotate(-90 62.4 143.8)">GND1</text>
<text x="72.1" y="143.3">4</text>
<text x="56.2" y="147.7" transform="rotate(-90 56.2 147.7)">2</text>
<text x="61.3" y="147.7" transform="rotate(-90 61.3 147.7)">5</text>
<text x="66.3" y="144.4">NC</text>
<text x="126.1" y="148.3">1</text>
<text x="130" y="149.4">SCL</text>
<text x="137.4" y="145.8" transform="rotate(-90 137.4 145.8)">16</text>
<text x="139.6" y="149.4">IO0</text>
<text x="145.8" y="148.3">6</text>
<text x="212.4" y="148.3">4</text>
<text x="216.3" y="149.4">SDA</text>
<text x="221.2" y="145.8" transform="rotate(-90 221.2 145.8)">1</text>
<text x="223.4" y="149.4">DRDY</text>
<text x="232.1" y="148.3">3</text>
<text x="124.9" y="155.9">15</text>
<text x="126.1" y="150.9">2</text>
<text x="130" y="152">SDA</text>
<text x="138.6" y="153" transform="rotate(-90 138.6 153)">VDD</text>
<text x="139.6" y="152">IO1</text>
<text x="139.6" y="154.5">IO2</text>
<text x="145.8" y="150.9">7</text>
<text x="145.8" y="153.4">9</text>
<text x="145.8" y="155.9">10</text>
<text x="212.4" y="155.9">6</text>
<text x="212.4" y="150.9">2</text>
<text x="216.3" y="152">SCL</text>
<text x="222.4" y="153" transform="rotate(-90 222.4 153)">VDD</text>
<text x="80.4" y="161">2</text>
<text x="94.3" y="158.5" transform="rotate(-90 94.3 158.5)">8</text>
<text x="126.1" y="161">3</text>
<text x="130" y="157.1">RESET</text>
<text x="139.6" y="157.1">IO3</text>
<text x="139.6" y="159.6">IO4</text>
<text x="145.8" y="158.5">11</text>
<text x="145.8" y="161">12</text>
<text x="216.3" y="157.1">CS</text>
<text x="223.8" y="160.4" transform="rotate(-90 223.8 160.4)">5</text>
<text x="224.9" y="156.5" transform="rotate(-90 224.9 156.5)">GND</text>
<text x="80.4" y="163.6">1</text>
<text x="84.3" y="162.1">SCL</text>
<text x="84.3" y="164.7">SDA</text>
<text x="95.4" y="165.7" transform="rotate(-90 95.4 165.7)">VCC</text>
<text x="95.6" y="167.2">ALERT</text>
<text x="105.1" y="166.1">3</text>
<text x="126.1" y="163.6">4</text>
<text x="126.1" y="166.1">5</text>
<text x="130" y="162.1">A0</text>
<text x="130" y="164.7">A1</text>
<text x="130" y="167.2">A2</text>
<text x="138.6" y="166.7" transform="rotate(-90 138.6 166.7)">VSS</text>
<text x="139.6" y="162.1">IO5</text>
<text x="139.6" y="164.7">IO6</text>
<text x="139.6" y="167.2">IO7</text>
<text x="145.8" y="163.6">13</text>
<text x="145.8" y="166.1">14</text>
<text x="80.4" y="168.6">7</text>
<text x="80.4" y="171.2">6</text>
<text x="80.4" y="173.7">5</text>
<text x="84.3" y="169.8">A0</text>
<text x="84.3" y="172.3">A1</text>
<text x="137.4" y="170.5" transform="rotate(-90 137.4 170.5)">8</text>
<text x="84.3" y="174.8">A2</text>
<text x="91.7" y="178.2" transform="rotate(-90 91.7 178.2)">4</text>
<text x="92.8" y="174.3" transform="rotate(-90 92.8 174.3)">GND</text>
</g>
<g font-size="1.8" fill="#808080">
<text x="75.1" y="28.8">U4</text>
<text x="75.1" y="54.2">U5</text>
</g>
<text font-size="1.8" fill="#800000" x="101.7" y="84.8" transform="rotate(-90 101.7 84.8)">+</text>
</svg>
